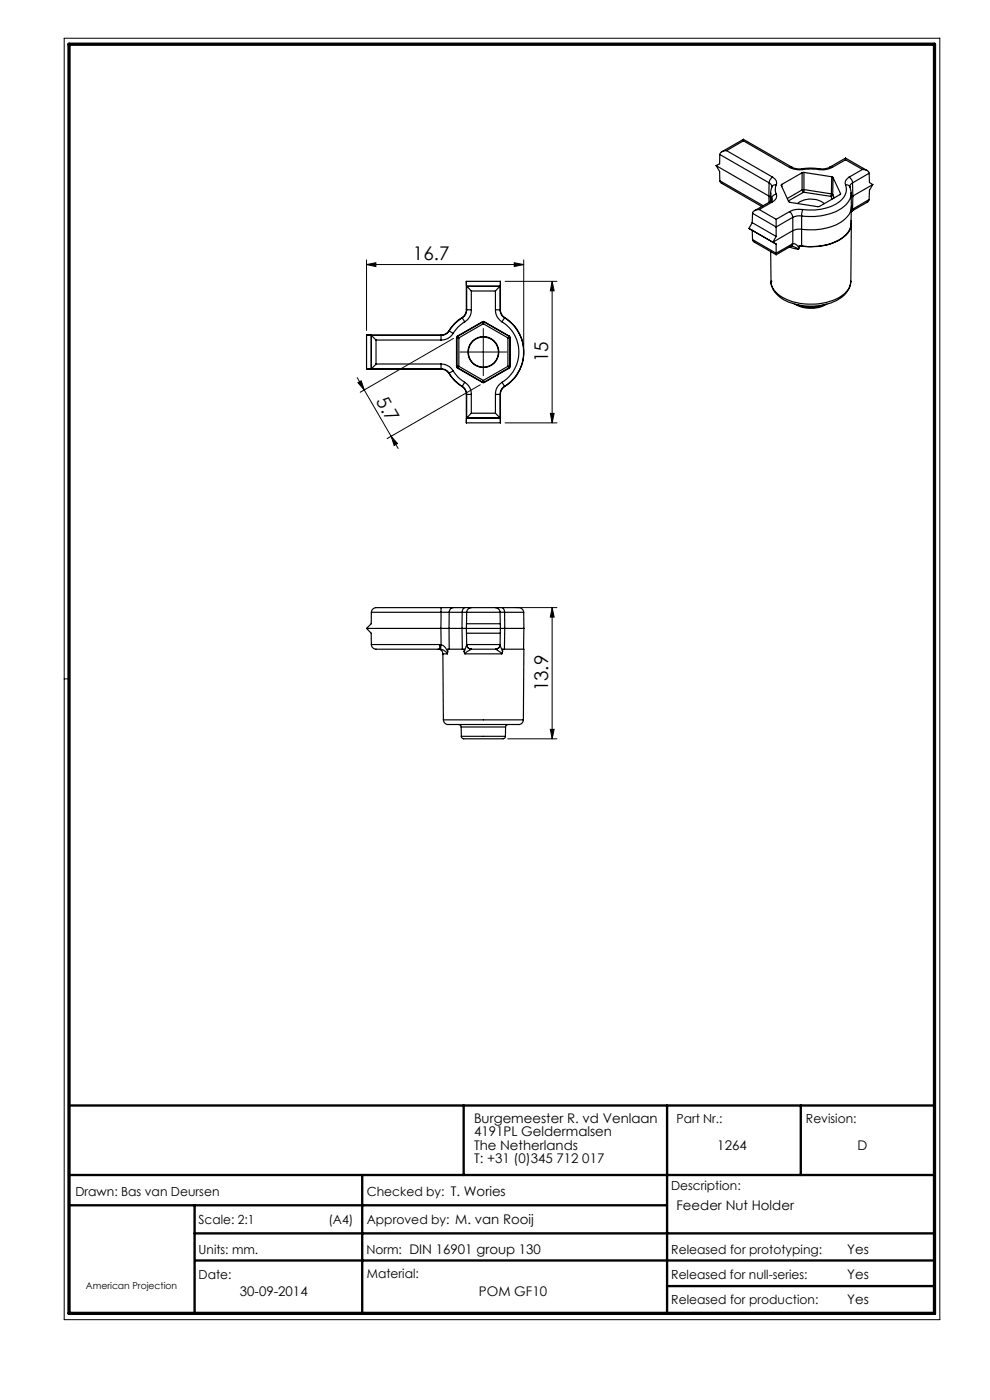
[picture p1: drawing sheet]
<svg xmlns="http://www.w3.org/2000/svg" width="210mm" height="297mm" viewBox="0 0 210 297" stroke-linecap="round" stroke-linejoin="round" font-family="sans-serif">
<g fill="none" stroke="#000" stroke-width=".21">
<path d="M13.6 8.1h185.8v271.9h-185.8zM77.8 56.1l1.9-.4v.8zM77.8 55.1v15M77.8 56.1h33.3M107.1 59.7h11M109.1 55.7l2 .4-2 .4zM111.1 55.1v18.6M117.1 59.7l.4 2h-.8zM117.1 59.7v30M96.2 71.8l-19.8 11.4M97.5 74.7h10M102.5 69.7v10"/>
<path d="M75.8 80.1l1.5 2.6M75.9 81.2l.7-.4 .7 1.9zM77.3 82.7l5.7 9.9M83 92.6l1.3 1.5-.7 .4zM83 92.6l1.5 2.5M101.9 81.6l-19.8 11.5M107.1 89.7h11M116.7 87.7h.8l-.4 2zM109.2 128.9h8.9M117.1 128.9l.4 2h-.8zM117.1 128.9v27.8M14.6 144h-1"/>
<path d="M107.7 156.7h10.4M116.7 154.7h.8l-.4 2z"/>
</g>
<path d="M14.6 234.5h183.6M98.4 234.5v14.8M141.5 234.5v44.1M169.9 234.5v14.8M14.6 249.3h183.6M14.6 255.7h126.9M41.3 255.7v22.9M76.8 249.3v29.3M41.3 261.7h156.9M41.4 267.4h156.8M141.5 272.8h56.7" fill="none" stroke="#000" stroke-width=".5"/>
<path d="M14.6 9.4h183.6v269.2h-183.6z" fill="none" stroke="#000" stroke-width=".7"/>
<g fill="#000">
<path d="M109.1 55.7l2 .4-2 .4zM77.8 56.1l1.9-.4v.8z"/>
<path d="M75.9 81.2l.7-.4 .7 1.9zM83 92.6l1.3 1.5-.7 .4z"/>
<path d="M117.1 128.9l.4 2h-.8zM116.7 154.7h.8l-.4 2zM117.1 59.7l.4 2h-.8zM116.7 87.7h.8l-.4 2z"/>
</g>
<g fill="none" stroke="#000" stroke-width=".25">
<path d="M151.9 35.1l11.2 6.5M151.9 35.1l.7 1.3 .1 1.9M152.7 38.3l.2 .5 8.7 5M152.7 32.8l10.5 6M152.7 32.8l-.1 1.9-.7 .4M152.7 38.3l9.2 5.3M154.1 32a1.3 1.3 0 0 0-1.4 .8M154.1 32l9.8 5.6M157.7 29.6v.3M157.7 29.6l10.3 5.9M157.7 29.6l-4.6 2.6M157.7 29.9l-3.6 2.1"/>
<path d="M157.7 29.9l9.8 5.6M163.2 38.8l-.1 2.8M163.2 38.8l.3 .3 .2 .5M163.7 39.6l-.2 1.4M163.8 39.6h-.1M163.9 37.6a1.36 1.36 0 0 1 .8 1.6M163.9 37.6a1.6 1.6 0 0 0-.7 1.2M164.7 39.2a2.49 2.49 0 0 0 0 2M164.7 39.2l-.6 .1-.4 .3M165.8 39.1l-.1 .2 1.6 3.5 .3 .1 6 .9 4.6-2.5 .1-.2M165.8 39.1v.5M167.5 35.5l1.3 .4 1.5 .1"/>
<path d="M168 35.5l1.3 .3h.8M168 35.5h-.5M170.1 35.8l1.5-.1 2.3 .1M170.1 35.8l.2 .2M170.1 36.7l-4.3 2.4M170.1 36.7v3.6M170.3 36l1.7-.2 1.7 .2M170.5 36.6l-.4 .1M170.5 36.6l5.9 .9M170.5 36.6v3.6M173.9 35.8l-.2 .2M176 35.5a3.5 3.5 0 0 1-2.1 .3"/>
<path d="M176 35.5h.5M176.4 37.5l.3 .2M176.4 37.5v3.6M176.5 35.5l-1.2 .4-1.6 .1M176.7 37.7l1.6 3.4M176.7 37.7l-.1 3.6M179.4 39.2a3.4 3.4 0 0 1-2.1 4.1 11.3 11.3 0 0 1-7 1.1M179.4 33.5v.4M179.4 39.2l.6 .1 .3 .3M179.4 33.5l4.6 2.7M179.4 33.5l-3.4 2M179.4 33.9l-2.9 1.6"/>
<path d="M179.4 33.9l3.6 2M180.1 37.6l-.5 .5a1.04 1.04 0 0 0-.2 1.1M180.1 37.6a1.6 1.6 0 0 1 .7 1.2M180.3 39.6l.3 1.3M180.8 38.8l.1 2.8M180.8 38.8l-.4 .3-.1 .5M183 35.9a1.29 1.29 0 0 1 1.4 .9M183 35.9l-2.9 1.7M184.4 36.8l-3.6 2M184.4 36.8v1.9l.7 .5M185.1 39.2l-4.2 2.4M185.1 39.2l-.7 1.2v1.9"/>
<path d="M98.9 59.7v6M98.9 59.7l.1 1M98.9 59.7h7.3M106.2 59.7l-.1 1M106.2 59.7v6M158.9 48.5l5.7 3.3M158.9 48.5l.7 .4v1.9M159.6 47.2l5 3M159.6 47.2l-.7 1.3M159.6 50.8l.3 .5 4.7 2.7M159.6 45.3l5 2.9M159.6 45.3v1.9"/>
<path d="M159.6 50.8l5 2.9M161 44.4a1.29 1.29 0 0 0-1.4 .9M161 44.4l3.6 2.1M163.1 41.6l.3 .3M163.1 41.6v1.3M163.4 42.8h.5M163.4 42.8l-3.3 1.9M163.5 41l.2 1.2M163.5 53.4v6.3M163.5 41l-.1 1.8M163.5 59.7h.1M163.7 42.2v.2"/>
<path d="M163.7 42.2v.3M163.8 42.4l-.4 .4M163.9 42.8l-2.9 1.6M163.9 51.4l.7 .4M164.6 46.5v1.7M164.6 53.7v.3M164.6 50.2l-.7 1.2M164.6 48.2v2M164.6 51.8v1.9M164.7 41.2v.3a1.35 1.35 0 0 1-.8 1.3M164.7 41.2a1.03 1.03 0 0 0-1 1M167.5 44.9l.5 .5 .2 .7"/>
<path d="M167.5 52.4l1.9 .5M167.5 44.9l-2.9 1.6M167.7 52.2l-3.1 1.8M167.9 52.2l1.2 .4 .3 .3M167.9 52.2h-.2M168 51.8l-.3 .4M168 51.8l-3.4 1.9M168.2 46.1v2.8M168.2 48.9v2.8M168.2 51.7l.6 .1 .7 .8M168.2 51.7l-.3 .5M168.2 48.9l-4.3 2.5"/>
<path d="M168.2 46.1l-3.6 2.1M168.2 51.7l-.2 .1M169.2 43.2a4.6 4.6 0 0 1 5.6 0M169.5 52.6l-.1 .3M169.5 52.1l.5 .1M169.5 52.1v.5M170 45.8h-.9l-.9 .3M170 45.8v6.4M170.1 40.3l.4 .5M170.1 40.3l-3.1 1.8M170.3 44.4h-1.5l-1.3 .5M170.3 44.4l-.3 1.4"/>
<path d="M170.5 40.8l5.7 .9M170.5 40.8l-3.2 1.8M170.5 40.2v.6M170.5 40.2l-.4 .1M170.5 40.2l5.9 .9M176.2 41.7l.3 .5M176.4 41.1l.2 .2M176.4 41.1l-.2 .6M176.6 41.3l-.1 .3-.3 .1M176.6 41.3l.4 .7M178.3 41.1v.1M180.5 59.7a5.1 5.1 0 0 1-3.6 4.3 12.4 12.4 0 0 1-11.5-1 4.2 4.2 0 0 1-1.9-3.3"/>
<path d="M180.6 41v2.7a4.7 4.7 0 0 1-3.3 4 15.3 15.3 0 0 1-7.9 .9l-1.2 .3M180.6 46.8a3.8 3.8 0 0 1-2.3 4 13.2 13.2 0 0 1-8.8 1.3M180.6 41a4.7 4.7 0 0 1-3.3 3.9 13.8 13.8 0 0 1-7.3 .9M180.6 40.9v.1M180.6 43.8l-.1 3.6a5 5 0 0 1-3.8 4.1 13.5 13.5 0 0 1-6.7 .7M180.6 47.4l-.1 12.3a4.8 4.8 0 0 1-3.4 3.9 12.9 12.9 0 0 1-12-1.1 3.7 3.7 0 0 1-1.6-2.8M180.7 44.8l-.1 .1M180.8 44.7l-.1 .1M180.8 44.4l-.2 .4M180.8 44.4l-.1 .4M180.9 41.6l-.3 .3M180.9 41.6l-.1 2.8"/>
<path d="M181 44.3l-.2 .4M181 44.3l-.2 .1M184.4 42.3l-.4 .6-3.2 1.8M184.4 42.3l-3.4 2M77.8 71.1h.9M77.8 71.1h15.7M77.8 71.1v7.2h15.7M78.7 71.1l.1 7.1M78.7 71.1l.1 .1M78.8 71.2l1 .9M78.8 71.2h14.8M78.8 78.2h14.8"/>
<path d="M79.8 77.2l-1 1M79.8 77.2h13.8M79.8 72.1v5.1M79.8 72.1h13.8M93.5 71.1l.1 .1M93.5 78.3a2.24 2.24 0 0 1 1.8 .9M93.6 77.2a3.1 3.1 0 0 1 2.5 1.5M93.6 71.2v.9M93.6 77.2v1M93.6 78.2l.9 .3 .8 .7M93.6 78.2l-.1 .1M95.3 70.2l-.8 .6-1 .3"/>
<path d="M95.3 79.2a7.7 7.7 0 0 0 2.7 2.8M95.3 70.2h.1M95.3 70.2l.8 .5M95.3 70.2l-.8 .7-.9 .3M95.3 79.2a7.7 7.7 0 0 0 2.7 2.7M95.3 79.2h.1M96.1 78.7a6.7 6.7 0 0 0 2.5 2.4M96.1 70.7a2.88 2.88 0 0 1-2.5 1.4M96.1 78.7l-.8 .5M96.8 77.7l.2 .4M96.8 71.6v6.1M96.8 71.6l.1 .1"/>
<path d="M96.9 77.7l.2 .3M96.9 71.7h.4M96.9 77.7h.4M96.9 77.7h-.1M96.9 71.7v6M97 71.3l-.2 .3M97 78.1l5.3 3M97 71.3h.1M97.1 71.3l-.2 .4M97.1 71.3l.2 .4M97.1 78l-.1 .1M97.1 78l5.2 3.1"/>
<path d="M97.3 77.7l-.2 .3M97.3 71.7v6M97.3 77.7l5.2 3M98 67.4a8.2 8.2 0 0 0-2.7 2.8M98 67.4h.1M98 67.4l.6 .9M98.6 68.3a6.7 6.7 0 0 0-2.5 2.4M98.9 65.7l-.2 1-.7 .7M98.9 65.7h.1M99 60.7h7.1M99 60.7h.1M99 60.7l1 1"/>
<path d="M99 65.7h1M99 65.7l-.3 1-.7 .7M99 60.7v5M100 65.7a2.88 2.88 0 0 1-1.4 2.6M100 61.7h5.1M100 61.7v4M102.3 68.3h.4M102.3 68.3l.2 .4M102.3 68.3l-5.3 3M102.3 68.3h.1M102.3 68.3l-5.2 3M102.5 68.7l-5.2 3"/>
<path d="M102.5 68.7l5.2 3M102.7 68.3l-.2 .4M102.7 68.3l5.3 3M102.7 68.3h.1M105.1 65.7h1M105.1 65.7a2.88 2.88 0 0 0 1.4 2.6M105.1 61.7v4M106.1 60.7l-1 1M106.1 65.7l.2 1 .7 .7M106.1 60.7v5M106.1 60.7h.1M106.2 65.7l.2 1 .7 .7"/>
<path d="M106.2 65.7h-.1M106.5 68.3a7.5 7.5 0 0 1 0 12.8M107 67.4l-.5 .9M107 67.4a8.6 8.6 0 0 1 0 14.5M107.1 67.4a8.6 8.6 0 0 1 0 14.6M107.1 67.4h-.1M107.7 71.7h.4M107.7 77.7h.4M107.7 77.7l.3 .3M107.7 71.7v6M107.7 77.7l-5.2 3M108 71.3l.1 .4"/>
<path d="M108 71.3l-.3 .4M108 78v.1M108 78l-5.3 3.1M108 71.3l.2 .3M108 78.1l-5.3 3M108 71.3h.1M108.1 77.7l-.1 .3M108.1 77.7h.1M108.1 71.7v6M108.2 77.7l-.2 .4M108.2 71.6v6.1M108.2 71.6l-.1 .1"/>
<path d="M168.6 64.5a7 7 0 0 0 6.8 0M169.2 64.7a7.7 7.7 0 0 0 5.6 0M98 82l.7 .7 .2 1M98 81.9l.7 .8 .3 1M98 81.9v.1M98.6 81.1a2.88 2.88 0 0 1 1.4 2.6M98.6 81.1l-.6 .8M98.9 83.7v6M98.9 89.7h7.3M99 88.7h7.1M99 88.7l-.1 1M99 83.7h1"/>
<path d="M99 83.7h-.1M99 83.7v4.9M99 88.6v.1M100 87.7l-1 .9M100 83.7v4M100 87.7h5.1M102.3 81.1h.4M102.3 81.1h.1M102.5 80.7l.2 .4M102.5 80.7l-.2 .4M102.7 81.1h.1M105.1 83.7h1"/>
<path d="M105.1 87.7l1 .9M105.1 83.7v4M106.1 83.7v4.9M106.1 83.7h.1M106.1 88.6v.1M106.1 88.7l.1 1M106.2 83.7v6M106.5 81.1a2.88 2.88 0 0 0-1.4 2.6M106.5 81.1l.5 .8M107 81.9l-.7 .8-.2 1M107 81.9l.1 .1M107.1 82l-.7 .7-.2 1"/>
<path d="M77.8 133.3h15.7M77.8 133.3l.9 1 .1 2.4M78.8 136.7a1.03 1.03 0 0 0 1 1h13.7M78.8 129.9h14.8M78.8 136.7h14.5M78.8 129.9l-.1 2.4-.9 1M93 137.7a.96 .96 0 0 1 .9 1M93.3 136.7v1M93.3 136.7l.3 .1M93.5 137.7a2.15 2.15 0 0 1 1.4 1M93.5 133.3h1.7M93.5 133.3l.1 3.5"/>
<path d="M93.6 136.8l.7 .4 .7 1.1M93.6 129.9l-.1 3.4M93.6 129.9h1.7M93.6 128.9v1M93.6 128.9h2.5M93.6 136.8l-.1 .9M93.6 128.9h-13.8a1.1 1.1 0 0 0-1 1M93.9 138.7h1M93.9 138.7l.2 14M95 138.3l-.1 .4M95 138.3v-.6h3.5v.6M95.2 133.3h2.8"/>
<path d="M95.2 133.3l.1 4.4M95.3 129.9h2.7M95.3 129.9l-.1 3.4M96.1 128.9a.97 .97 0 0 0-.8 1M96.1 128.9h2.5M98 133.3h.9M98 133.3l.1 4.4M98 129.9h1M98 129.9v3.4M98.5 138.3l.1 .4M98.6 128.9a1.02 1.02 0 0 0-.6 1M98.6 128.9h1.4"/>
<path d="M98.6 138.7h7.8M98.9 133.3h7.3M98.9 133.3l.1 1M99 132.3l-.1 1M99 132.3h7.1M99 134.3h7.1M99 134.3v2.4M99 136.7a1.03 1.03 0 0 0 1 1M99 129.9h7.1M99 129.9v2.4M99 136.7h7.1M99.9 137.7l-1.1 .7-.2 .3"/>
<path d="M99.9 137.7a.96 .96 0 0 1-.9-.9l-.5 1.5M100 128.9a1.1 1.1 0 0 0-1 1M100 128.9h5.1M100 137.7h5.1M105.1 128.9a1.1 1.1 0 0 1 1 1M105.1 128.9h1.4M105.1 137.7l1.3 1M105.1 137.7a.96 .96 0 0 0 1-.9l.5 1.5M106.1 136.7a1.03 1.03 0 0 1-1 1M106.1 129.9h.9M106.1 129.9v2.4M106.1 132.3l.1 1"/>
<path d="M106.1 134.3v2.4M106.2 133.3h.9M106.2 133.3l-.1 1M106.5 128.9h3.5a1.05 1.05 0 0 1 1.1 1M106.5 128.9a1.02 1.02 0 0 1 .5 1M106.6 138.3l-.2 .4M106.6 138.3v-.6h4.5l-.1 15M107 129.9h4.1M107 129.9l.1 3.4M107.1 133.3h4M107.1 133.3l-.1 4.4M111.1 129.9v3.4"/>
<path d="M111.1 133.3v4.4M94.1 152.7a1.31 1.31 0 0 0 1.7 1h13.9a1.09 1.09 0 0 0 1.3-1M94.1 152.7h16.9M97.3 153.7l.5 .2v.3M97.8 154.2h9.4M97.8 154.2l.1 2M97.9 156.2v.3l.5 .2h8.3l.4-.2 .1-.3M97.9 156.2h9.3M107.2 154.2v2M107.7 153.7l-.4 .2-.1 .3"/>
<circle cx="102.5" cy="74.7" r="3.3"/>
<circle cx="102.5" cy="74.7" r="3.2"/>
</g>
<g font-size="4">
<text x="87.6" y="55.3">16.7</text>
<text x="116.3" y="76.9" transform="rotate(-90 116.3 76.9)">15</text>
<text x="79.6" y="85" transform="rotate(60 79.6 85)">5.7</text>
<text x="116.3" y="146.7" transform="rotate(-90 116.3 146.7)">13.9</text>
</g>
<g font-size="2.8">
<text x="100.5" y="238.2">Burgemeester R. vd Venlaan</text>
<text x="100.5" y="241.1">4191PL Geldermalsen</text>
<text x="100.5" y="243.9">The Netherlands</text>
<text x="152.2" y="243.9">1264</text>
<text x="181.9" y="243.9">D</text>
<text x="100.5" y="246.7">T: +31 (0)345 712 017</text>
<text x="143.5" y="256.7">Feeder Nut Holder</text>
<text x="179.7" y="266">Yes</text>
<text x="50.9" y="275">30-09-2014</text>
<text x="101.6" y="275">POM GF10</text>
<text x="179.7" y="271.4">Yes</text>
<text x="179.7" y="276.6">Yes</text>
</g>
<g font-size="2.7">
<text x="143.5" y="238.2">Part Nr.:</text>
<text x="171" y="238.2">Revision:</text>
<text x="16" y="253.7">Drawn: Bas van Deursen</text>
<text x="77.8" y="253.7">Checked by: T. Wories</text>
<text x="142.4" y="252.5">Description:</text>
<text x="42.1" y="259.7">Scale: 2:1</text>
<text x="69.7" y="259.7">(A4)</text>
<text x="77.8" y="259.7">Approved by: M. van Rooij</text>
<text x="42.1" y="266">Units: mm.</text>
<text x="77.7" y="266">Norm: DIN 16901 group 130</text>
<text x="142.4" y="266">Released for prototyping:</text>
<text x="42.1" y="271.3">Date:</text>
<text x="77.8" y="271">Material:</text>
<text x="142.4" y="271.3">Released for null-series:</text>
<text x="142.4" y="276.6">Released for production:</text>
</g>
<text font-size="2" x="18.2" y="273.4">American Projection</text>
</svg>
